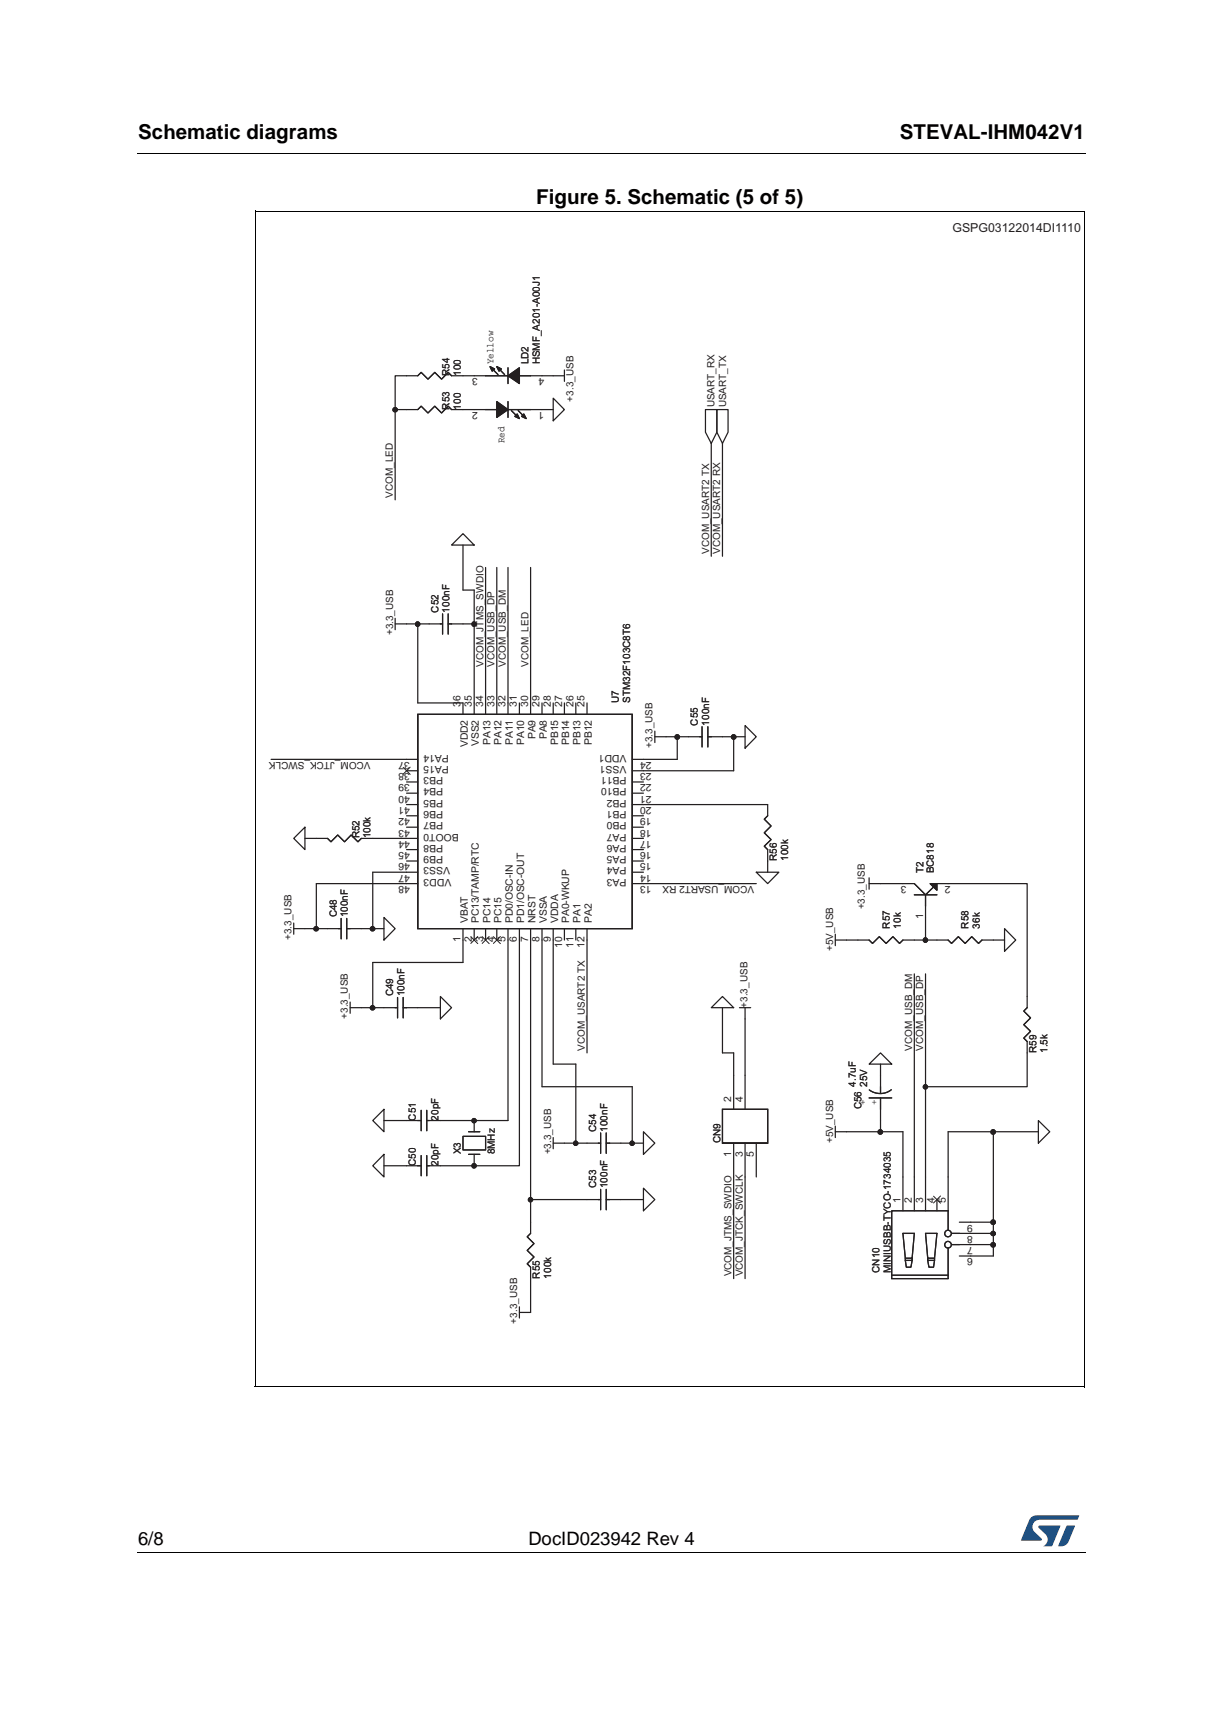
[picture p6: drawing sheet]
<svg xmlns="http://www.w3.org/2000/svg" width="210mm" height="297mm" viewBox="0 0 210 297" stroke-linecap="round" stroke-linejoin="round" font-family="sans-serif">
<path d="M23.6 26.2l.1 .2zM23.6 266.3l.1 .1z" fill="#000"/>
<path d="M23.7 26.3h162.6M23.7 266.4h162.6" fill="none" stroke="#000" stroke-width=".17"/>
<path d="M175.2 260h10v5.3h-10z" fill="#fff"/>
<g fill="#19518a">
<path d="M176.9 260.5l.2-.2 .8-.3 7.3 .1-.3 .7h-6.4a1.22 1.22 0 0 0-1.2 .8 1.22 1.22 0 0 0 .4 1.4l1 1 .1 .3-3.6 .1z"/>
<path d="M183.1 261.8h1.4l-.6 1.6a2.16 2.16 0 0 1-1.3 1.9h-.9l-.1-.1z"/>
<path d="M178.3 261.8l3.7 .1-1.4 3.3-.2 .1h-1.3a1.43 1.43 0 0 0 .6-1.7l-1.4-1.4z"/>
</g>
<path d="M43.7 37.1h142.5v200h-142.5z" fill="#fff"/>
<path d="M116.2 126.4v3.9h-5.8" fill="none" stroke="#231f20" stroke-width=".21"/>
<circle cx="116.2" cy="126.5" r=".38" fill="#231f20"/>
<g fill="none" stroke="#231f20" stroke-width=".21">
<path d="M114.3 126.4h3.9M127.9 126.4h-2v5.9h-15.5"/>
<circle cx="116.2" cy="126.5" r=".38"/>
</g>
<circle cx="125.9" cy="126.5" r=".38" fill="#231f20"/>
<g fill="none" stroke="#231f20" stroke-width=".21">
<path d="M71.7 107.1v13.5"/>
<circle cx="125.9" cy="126.5" r=".38"/>
</g>
<circle cx="71.7" cy="107.1" r=".38" fill="#231f20"/>
<g fill="none" stroke="#231f20" stroke-width=".21">
<path d="M69.8 107.1h3.9M71.7 120.6h7.8M54.3 151.6v7.8"/>
<circle cx="71.7" cy="107.1" r=".38"/>
</g>
<circle cx="54.3" cy="159.4" r=".38" fill="#231f20"/>
<g fill="none" stroke="#231f20" stroke-width=".21">
<path d="M54.3 159.4h1.9M64 159.4h1.9"/>
<circle cx="54.3" cy="159.4" r=".38"/>
</g>
<circle cx="63.9" cy="159.4" r=".38" fill="#231f20"/>
<g fill="none" stroke="#231f20" stroke-width=".21">
<path d="M54.3 151.6h15.5M69.8 149.7h-5.8v9.7h-2M64 165.2v7.7h1.9"/>
<circle cx="63.9" cy="159.4" r=".38"/>
</g>
<circle cx="63.9" cy="173" r=".38" fill="#231f20"/>
<g fill="none" stroke="#231f20" stroke-width=".21">
<path d="M71.7 172.9h3.9M79.5 161.3v3.9h-15.5M98.8 196.2h2M108.5 196.2h1.9"/>
<circle cx="63.9" cy="173" r=".38"/>
</g>
<circle cx="108.5" cy="196.2" r=".37" fill="#231f20"/>
<g fill="none" stroke="#231f20" stroke-width=".21">
<path d="M79.5 107.1h1.9M124 126.4h1.9M52.3 159.4h2M62 172.9h2M93 161.3v25.2M65.9 192.3h3.9M65.9 200h3.9M75.6 200h5.8"/>
<circle cx="108.5" cy="196.2" r=".37"/>
</g>
<circle cx="81.4" cy="200" r=".38" fill="#231f20"/>
<g fill="none" stroke="#231f20" stroke-width=".21">
<path d="M75.6 192.3h5.8"/>
<circle cx="81.4" cy="200" r=".38"/>
</g>
<circle cx="81.4" cy="192.3" r=".37" fill="#231f20"/>
<g fill="none" stroke="#231f20" stroke-width=".21">
<path d="M87.2 161.3v31h-5.8M94.9 161.3v21.3h3.9v13.6M93 186.5h15.5"/>
<circle cx="81.4" cy="192.3" r=".37"/>
</g>
<circle cx="98.8" cy="196.2" r=".37" fill="#231f20"/>
<g fill="none" stroke="#231f20" stroke-width=".21">
<path d="M89.1 161.3v38.7h-7.7M91.1 161.3v48.4M108.5 186.5v9.7h-1.9M91.1 205.8h9.7M91.1 219.4v5.8M106.6 205.8h3.8"/>
<circle cx="98.8" cy="196.2" r=".37"/>
</g>
<circle cx="91" cy="205.9" r=".37" fill="#231f20"/>
<g fill="none" stroke="#231f20" stroke-width=".21">
<path d="M81.4 107.1v13.5M110.4 138.1h21.4M131.8 147.7v2"/>
<circle cx="91" cy="205.9" r=".37"/>
</g>
<circle cx="81.4" cy="107.1" r=".38" fill="#231f20"/>
<g fill="none" stroke="#231f20" stroke-width=".21">
<path d="M79.5 93.5v7.8h1.9v5.8M83.3 97.4v23.2M85.3 97.4v23.2M87.2 97.4v23.2M91.1 97.4v23.2M46.5 130.3h23.3M52.3 143.9h2M64 143.9h5.8M124 172.9v7.8h1.9v3.8M127.9 174.8v9.7M170.5 194.2v15.5M125.9 202v17.4"/>
<path d="M127.9 202v17.4M166.6 211.7h3.9v3.8h-3.9"/>
<circle cx="81.4" cy="107.1" r=".38"/>
</g>
<circle cx="170.4" cy="194.2" r=".38" fill="#231f20"/>
<g fill="none" stroke="#231f20" stroke-width=".21">
<path d="M162.7 194.2h15.5M166.6 209.7h3.9"/>
<circle cx="170.4" cy="194.2" r=".38"/>
</g>
<circle cx="170.4" cy="209.7" r=".38" fill="#231f20"/>
<g fill="none" stroke="#231f20" stroke-width=".21">
<path d="M170.5 209.7v1.9"/>
<circle cx="170.4" cy="209.7" r=".38"/>
</g>
<circle cx="170.4" cy="211.7" r=".38" fill="#231f20"/>
<g fill="none" stroke="#231f20" stroke-width=".21">
<path d="M156.9 167.1v34.9M166.6 213.6h3.9"/>
<circle cx="170.4" cy="211.7" r=".38"/>
</g>
<circle cx="170.4" cy="213.6" r=".38" fill="#231f20"/>
<g fill="none" stroke="#231f20" stroke-width=".21">
<path d="M158.8 167.1v19.4M155 194.2v7.8M162.7 194.2v7.8"/>
<circle cx="170.4" cy="213.6" r=".38"/>
</g>
<circle cx="158.8" cy="186.5" r=".37" fill="#231f20"/>
<g fill="none" stroke="#231f20" stroke-width=".21">
<path d="M158.8 157.4v3.9h-1.9M145.3 161.3h1.9M176.3 180.7v5.8h-17.5v15.5"/>
<circle cx="158.8" cy="186.5" r=".37"/>
</g>
<circle cx="158.8" cy="161.3" r=".38" fill="#231f20"/>
<g fill="none" stroke="#231f20" stroke-width=".21">
<path d="M67.8 70.3v15.5M67.8 70.3h2M69.8 64.5h-2v5.8M151.1 151.6h3.9M162.7 151.6h13.6v19.4M158.8 161.3h2M170.5 161.3h1.9"/>
<circle cx="158.8" cy="161.3" r=".38"/>
</g>
<circle cx="67.8" cy="70.3" r=".38" fill="#231f20"/>
<g fill="none" stroke="#231f20" stroke-width=".21">
<path d="M79.5 70.3h1.9M79.5 64.5h1.9M93 70.3h1.9M93 64.5h1.9M151.1 182.6v1.9M151.1 194.2h3.9"/>
<circle cx="67.8" cy="70.3" r=".38"/>
</g>
<circle cx="151.1" cy="194.2" r=".38" fill="#231f20"/>
<g fill="none" stroke="#231f20" stroke-width=".21">
<path d="M69.8 70.3h1.9l.6-.6 1.2 1.2 1.1-1.2 1.2 1.2 1.1-1.2 .6 .6h2M69.8 64.5h1.9l.6-.6 1.2 1.2 1.1-1.2 1.2 1.2 1.1-1.2 .6 .6h2M83.3 70.3h2M87.2 68.9v2.7M87.2 70.3h3.9M94.9 68.3l2 2-2 1.9zM94.9 64.5h2M96.9 63.5v1.9M121.1 70.3h1.9v3.9l-.9 1.9-1-1.9zM122.1 76.1v19.4M123 70.3h2v3.9l-1 1.9-1-1.9zM124 76.1v19.4"/>
<path d="M77.5 93.5l2-1.9 1.9 1.9zM67.8 107.1h2M67.8 106.1v2M73.7 107.1h2.3M76 105.3v3.5M76.9 107.1h2.6M76.9 105.3v3.5M69.8 130.3h1.9M69.8 132.3h1.9M69.8 140h1.9M69.8 138.1h1.9M69.8 134.2h1.9"/>
<path d="M69.8 136.1h1.9M71.7 122.6h36.8v36.8h-36.8zM79.5 120.6v2M81.4 120.6v2M83.3 120.6v2M85.3 120.6v2M87.2 120.6v2M89.1 120.6v2M91.1 120.6v2M93 120.6v2M94.9 120.6v2M96.9 120.6v2"/>
<path d="M98.8 120.6v2M100.8 120.6v2M108.5 130.3h1.9M108.5 132.3h1.9M108.5 140h1.9M108.5 138.1h1.9M108.5 134.2h1.9M108.5 136.1h1.9M112.4 126.4h1.9M112.4 125.5v1.9M118.2 126.4h2.3M120.5 124.7v3.5"/>
<path d="M121.5 124.7v3.5M121.5 126.4h2.5M127.9 124.5l1.9 1.9-1.9 2zM50.4 143.9l1.9-2v3.9zM50.4 159.4h1.9M50.4 158.4v1.9M56.2 159.4h2.4M58.6 157.6v3.5M59.5 157.6v3.5M59.5 159.4h2.5M65.9 157.4l1.9 2-1.9 1.9zM69.8 151.6h1.9"/>
<path d="M69.8 149.7h1.9M69.8 147.7h1.9M69.8 145.8h1.9M69.8 143.9h1.9M69.8 141.9h1.9M79.5 159.4v1.9M81.4 159.4v1.9M83.3 159.4v1.9M85.3 159.4v1.9M87.2 159.4v1.9M89.1 159.4v1.9M91.1 159.4v1.9"/>
<path d="M93 159.4v1.9M94.9 159.4v1.9M96.9 159.4v1.9M98.8 159.4v1.9M100.8 159.4v21.3M108.5 151.6h21.3M108.5 149.7h1.9M108.5 147.7h1.9M108.5 145.8h1.9M108.5 143.9h1.9M108.5 141.9h1.9M129.8 149.7h3.9l-1.9 1.9z"/>
<path d="M149.2 151.6h1.9M149.2 150.6v2M172.4 159.4l1.9 1.9-1.9 1.9zM60.1 172.9h1.9M60.1 172v1.9M75.6 171l1.9 1.9-1.9 1.9zM124 171l1.9 1.9h-3.8zM126.9 172.9h1.9M127.9 172.9v1.9M143.4 160.3v2M143.4 161.3h1.9M160.8 161.3h1.9l.6 .6 1.2-1.2 1.1 1.2 1.2-1.2 1.1 1.2 .6-.6h2"/>
<path d="M65.9 198.1v3.9l-1.9-2zM65.9 190.4v3.8l-1.9-1.9zM94.9 196.2h3.9M94.9 195.2v1.9M103.1 194.4v3.5M103.1 196.2h-2.3M104 196.2h2.6M104 194.4v3.5M110.4 194.2l2 2-2 1.9zM124 190.4h7.8v5.8h-7.8zM125.9 184.5v5.9M125.9 196.2v5.8"/>
<path d="M127.9 184.5v5.9M127.9 196.2v5.8M129.8 196.2v5.8M143.4 193.2v2M149.2 182.6l1.9-1.9 1.9 1.9zM151.1 192.3v1.9h-7.7M178.2 192.3l2 1.9-2 2zM110.4 203.9l2 1.9-2 2zM153 218.8h9.7M155 211.6l.4 4.3h1.1l.4-4.3M155 211.6h1.9M155 202v5.8"/>
<path d="M155.4 215.9v.4h1.1v-.4M155.4 216.3l.2 1.2h.7l.2-1.2M156.9 202v5.8M158.8 211.6h2l-.4 4.3h-1.2zM158.8 202v5.8M159.2 216.3l.2 1.2h.8l.2-1.2M159.2 215.9v.4h1.2v-.4M160.8 205.8v2M162.7 207.8h-9.7v11.6h9.7v-5.2M162.7 202v9.1M163.3 213.6h3.3M163.3 211.6h3.3"/>
<path d="M164.7 209.7h1.9M164.7 215.5h1.9M89.1 225.2h2M89.1 224.3v1.9"/>
<circle cx="151.1" cy="194.2" r=".38"/>
<circle cx="162.7" cy="213.6" r=".57"/>
<circle cx="162.7" cy="211.7" r=".57"/>
</g>
<path d="M69.2 131.7l1.2 1.2M70.4 131.6l-1.2 1.2M80.8 160.7l1.2 1.2M82 160.7l-1.2 1.2M82.8 160.7l1.2 1.2M84 160.7l-1.2 1.2M84.7 160.7l1.2 1.2M85.9 160.7l-1.2 1.2M160.2 205.3l1.2 1.2M161.4 205.2l-1.2 1.2" fill="none" stroke="#231f20" stroke-width=".17"/>
<path d="M85.3 68.9l1.9 1.4-1.9 1.3z" fill="#231f20"/>
<path d="M85.3 68.9l1.9 1.4-1.9 1.3z" fill="none" stroke="#231f20" stroke-width=".21"/>
<path d="M89.9 71l.4 .8-.8-.3z" fill="#231f20"/>
<path d="M89.9 71l.4 .8-.8-.3z" fill="none" stroke="#231f20" stroke-width=".21"/>
<path d="M88.8 71l.3 .8-.7-.3z" fill="#231f20"/>
<path d="M87.8 70.5l1.1 1.1M88.8 71l.3 .8-.7-.3zM88.9 70.5l1.2 1.1" fill="none" stroke="#231f20" stroke-width=".21"/>
<path d="M85.3 62.9l.8 .4-.5 .4z" fill="#231f20"/>
<path d="M84.3 63.1l1.2 1.2M85.3 62.9l.8 .4-.5 .4zM85.5 63.1l1.1 1.2" fill="none" stroke="#231f20" stroke-width=".21"/>
<path d="M84.1 62.9l.8 .4-.4 .4z" fill="#231f20"/>
<path d="M83.3 64.5h7.8M84.1 62.9l.8 .4-.4 .4zM87.2 63.1v2.7" fill="none" stroke="#231f20" stroke-width=".21"/>
<path d="M87.2 64.5l1.9-1.4v2.7z" fill="#231f20"/>
<path d="M83.3 70.3h2M87.2 64.5l1.9-1.4v2.7zM87.2 68.9v2.7M87.2 70.3h3.9" fill="none" stroke="#231f20" stroke-width=".21"/>
<path d="M85.3 68.9l1.9 1.4-1.9 1.3z" fill="#231f20"/>
<path d="M85.3 68.9l1.9 1.4-1.9 1.3z" fill="none" stroke="#231f20" stroke-width=".21"/>
<path d="M89.9 71l.4 .8-.8-.3z" fill="#231f20"/>
<path d="M89.9 71l.4 .8-.8-.3z" fill="none" stroke="#231f20" stroke-width=".21"/>
<path d="M88.8 71l.3 .8-.7-.3z" fill="#231f20"/>
<path d="M87.8 70.5l1.1 1.1M88.8 71l.3 .8-.7-.3zM88.9 70.5l1.2 1.1" fill="none" stroke="#231f20" stroke-width=".21"/>
<path d="M85.3 62.9l.8 .4-.5 .4z" fill="#231f20"/>
<path d="M84.3 63.1l1.2 1.2M85.3 62.9l.8 .4-.5 .4zM85.5 63.1l1.1 1.2" fill="none" stroke="#231f20" stroke-width=".21"/>
<path d="M84.1 62.9l.8 .4-.4 .4z" fill="#231f20"/>
<path d="M83.3 64.5h7.8M84.1 62.9l.8 .4-.4 .4zM87.2 63.1v2.7" fill="none" stroke="#231f20" stroke-width=".21"/>
<path d="M87.2 64.5l1.9-1.4v2.7z" fill="#231f20"/>
<path d="M81.4 70.3h1.9M81.4 64.5h1.9M87.2 64.5l1.9-1.4v2.7zM91.1 70.3h1.9M91.1 64.5h1.9" fill="none" stroke="#231f20" stroke-width=".21"/>
<path d="M159.6 151.6h1.2v1.2z" fill-rule="evenodd" fill="#231f20"/>
<path d="M156.9 151.6l1.9 2 1.4-1.4M156.9 153.6h3.9M158.8 153.6v1.9M159.6 151.6h1.2v1.2z" fill="none" stroke="#231f20" stroke-width=".21"/>
<path d="M159.6 151.6h1.2v1.2z" fill-rule="evenodd" fill="#231f20"/>
<g fill="none" stroke="#231f20" stroke-width=".21">
<path d="M131.8 138.1v1.9l-.6 .6 1.1 1.1-1.1 1.2 1.1 1.2-1.1 1.1 .6 .6v1.9M54.3 143.9h1.9l.6 .6 1.2-1.2 1.1 1.2 1.2-1.2 1.1 1.2 .6-.6h2M155 151.6h1.9l1.9 2 1.4-1.4M156.9 153.6h3.9M158.8 153.6v3.8M159.6 151.6h1.2v1.2zM160.8 151.6h1.9M65.9 172.9h2.3M68.2 171.2v3.5M69.2 172.9h2.5M69.2 171.2v3.5M147.2 161.3h2l.5 .6 1.2-1.2 1.2 1.2 1.2-1.2 1.1 1.2 .6-.6h1.9"/>
<path d="M176.3 171v1.9l-.6 .6 1.2 1.2-1.2 1.1 1.2 1.2-1.2 1.1 .6 .6v2M69.8 192.3h2.5M72.3 198.3v3.5M72.3 190.5v3.5M73.2 198.3v3.5M73.2 192.3h2.4M73.2 190.5v3.5M79.5 195h3.8v2.3h-3.8zM80.4 194.2h1.9M80.4 198.1h1.9M81.4 192.3v1.9M81.4 198.1v1.9"/>
<path d="M149.2 188.4h3.8M151.1 184.5v3.1M151.1 188.4v3.9M153 187a3.1 3.1 0 0 1-3.8 0M69.8 200h2.5M73.2 200h2.4M91.1 209.7v1.9l-.6 .6 1.2 1.2-1.2 1.2 1.2 1.1-1.2 1.2 .6 .6v1.9M100.8 205.8h2.3M103.1 204.1v3.5M104 205.8h2.6M104 204.1v3.5"/>
</g>
<circle cx="116.2" cy="126.5" r=".38" fill="#231f20"/>
<circle cx="116.2" cy="126.5" r=".38" fill="none" stroke="#231f20" stroke-width=".21"/>
<circle cx="125.9" cy="126.5" r=".38" fill="#231f20"/>
<circle cx="125.9" cy="126.5" r=".38" fill="none" stroke="#231f20" stroke-width=".21"/>
<circle cx="71.7" cy="107.1" r=".38" fill="#231f20"/>
<circle cx="71.7" cy="107.1" r=".38" fill="none" stroke="#231f20" stroke-width=".21"/>
<circle cx="54.3" cy="159.4" r=".38" fill="#231f20"/>
<circle cx="54.3" cy="159.4" r=".38" fill="none" stroke="#231f20" stroke-width=".21"/>
<circle cx="63.9" cy="159.4" r=".38" fill="#231f20"/>
<circle cx="63.9" cy="159.4" r=".38" fill="none" stroke="#231f20" stroke-width=".21"/>
<circle cx="63.9" cy="173" r=".38" fill="#231f20"/>
<circle cx="63.9" cy="173" r=".38" fill="none" stroke="#231f20" stroke-width=".21"/>
<circle cx="108.5" cy="196.2" r=".37" fill="#231f20"/>
<circle cx="108.5" cy="196.2" r=".37" fill="none" stroke="#231f20" stroke-width=".21"/>
<circle cx="81.4" cy="200" r=".38" fill="#231f20"/>
<circle cx="81.4" cy="200" r=".38" fill="none" stroke="#231f20" stroke-width=".21"/>
<circle cx="81.4" cy="192.3" r=".37" fill="#231f20"/>
<circle cx="81.4" cy="192.3" r=".37" fill="none" stroke="#231f20" stroke-width=".21"/>
<circle cx="98.8" cy="196.2" r=".37" fill="#231f20"/>
<circle cx="98.8" cy="196.2" r=".37" fill="none" stroke="#231f20" stroke-width=".21"/>
<circle cx="91" cy="205.9" r=".37" fill="#231f20"/>
<circle cx="91" cy="205.9" r=".37" fill="none" stroke="#231f20" stroke-width=".21"/>
<circle cx="81.4" cy="107.1" r=".38" fill="#231f20"/>
<circle cx="81.4" cy="107.1" r=".38" fill="none" stroke="#231f20" stroke-width=".21"/>
<circle cx="170.4" cy="194.2" r=".38" fill="#231f20"/>
<circle cx="170.4" cy="194.2" r=".38" fill="none" stroke="#231f20" stroke-width=".21"/>
<circle cx="170.4" cy="209.7" r=".38" fill="#231f20"/>
<circle cx="170.4" cy="209.7" r=".38" fill="none" stroke="#231f20" stroke-width=".21"/>
<circle cx="170.4" cy="211.7" r=".38" fill="#231f20"/>
<circle cx="170.4" cy="211.7" r=".38" fill="none" stroke="#231f20" stroke-width=".21"/>
<circle cx="170.4" cy="213.6" r=".38" fill="#231f20"/>
<circle cx="170.4" cy="213.6" r=".38" fill="none" stroke="#231f20" stroke-width=".21"/>
<circle cx="158.8" cy="186.5" r=".37" fill="#231f20"/>
<circle cx="158.8" cy="186.5" r=".37" fill="none" stroke="#231f20" stroke-width=".21"/>
<circle cx="158.8" cy="161.3" r=".38" fill="#231f20"/>
<circle cx="158.8" cy="161.3" r=".38" fill="none" stroke="#231f20" stroke-width=".21"/>
<circle cx="67.8" cy="70.3" r=".38" fill="#231f20"/>
<circle cx="67.8" cy="70.3" r=".38" fill="none" stroke="#231f20" stroke-width=".21"/>
<circle cx="151.1" cy="194.2" r=".38" fill="#231f20"/>
<circle cx="151.1" cy="194.2" r=".38" fill="none" stroke="#231f20" stroke-width=".21"/>
<path d="M43.8 36.2v201.8M43.8 36.2h142.4M186.1 36.2v201.8M43.7 238h142.4" fill="none" stroke="#000" stroke-width=".17"/>
<g font-size="3.5">
<text x="23.7" y="23.9">Schematic diagrams</text>
<text x="154.5" y="23.9">STEVAL-IHM042V1</text>
<text x="92" y="35">Figure 5. Schematic (5 of 5)</text>
</g>
<g font-size="3.2">
<text x="23.7" y="265.1">6/8</text>
<text x="90.7" y="265.1">DocID023942 Rev 4</text>
</g>
<text font-size="2.1" fill="#231f20" x="163.5" y="39.8">GSPG03122014DI1110</text>
<g font-size="1.8" fill="#231f20">
<text x="82" y="64.9" transform="rotate(-180 82 64.9)">3</text>
<text x="93.4" y="64.9" transform="rotate(-180 93.4 64.9)">4</text>
<text x="82" y="70.7" transform="rotate(-180 82 70.7)">2</text>
<text x="93.4" y="70.7" transform="rotate(-180 93.4 70.7)">1</text>
<text x="79" y="121.2" transform="rotate(-90 79 121.2)">36</text>
<text x="81" y="121.2" transform="rotate(-90 81 121.2)">35</text>
<text x="82.9" y="121.2" transform="rotate(-90 82.9 121.2)">34</text>
<text x="84.9" y="121.2" transform="rotate(-90 84.9 121.2)">33</text>
<text x="86.8" y="121.2" transform="rotate(-90 86.8 121.2)">32</text>
<text x="88.7" y="121.2" transform="rotate(-90 88.7 121.2)">31</text>
<text x="90.7" y="121.2" transform="rotate(-90 90.7 121.2)">30</text>
<text x="92.6" y="121.2" transform="rotate(-90 92.6 121.2)">29</text>
<text x="94.5" y="121.2" transform="rotate(-90 94.5 121.2)">28</text>
<text x="96.5" y="121.2" transform="rotate(-90 96.5 121.2)">27</text>
<text x="98.4" y="121.2" transform="rotate(-90 98.4 121.2)">26</text>
<text x="100.3" y="121.2" transform="rotate(-90 100.3 121.2)">25</text>
<text x="70.4" y="130.7" transform="rotate(-180 70.4 130.7)">37</text>
<text x="77.1" y="129.5" transform="rotate(-180 77.1 129.5)">PA14</text>
<text x="77.1" y="131.4" transform="rotate(-180 77.1 131.4)">PA15</text>
<text x="80.3" y="128.2" transform="rotate(-90 80.3 128.2)">VDD2</text>
<text x="82.2" y="128" transform="rotate(-90 82.2 128)">VSS2</text>
<text x="84.2" y="127.8" transform="rotate(-90 84.2 127.8)">PA13</text>
<text x="86.1" y="127.8" transform="rotate(-90 86.1 127.8)">PA12</text>
<text x="88" y="127.8" transform="rotate(-90 88 127.8)">PA11</text>
<text x="90" y="127.8" transform="rotate(-90 90 127.8)">PA10</text>
<text x="91.9" y="126.8" transform="rotate(-90 91.9 126.8)">PA9</text>
<text x="93.8" y="126.8" transform="rotate(-90 93.8 126.8)">PA8</text>
<text x="95.8" y="127.8" transform="rotate(-90 95.8 127.8)">PB15</text>
<text x="97.7" y="127.8" transform="rotate(-90 97.7 127.8)">PB14</text>
<text x="99.7" y="127.8" transform="rotate(-90 99.7 127.8)">PB13</text>
<text x="101.6" y="127.8" transform="rotate(-90 101.6 127.8)">PB12</text>
<text x="107.5" y="131.4" transform="rotate(-180 107.5 131.4)">VSS1</text>
<text x="107.5" y="129.5" transform="rotate(-180 107.5 129.5)">VDD1</text>
<text x="111.8" y="130.7" transform="rotate(-180 111.8 130.7)">24</text>
<text x="70.4" y="134.6" transform="rotate(-180 70.4 134.6)">39</text>
<text x="70.4" y="132.7" transform="rotate(-180 70.4 132.7)">38</text>
<text x="70.4" y="136.5" transform="rotate(-180 70.4 136.5)">40</text>
<text x="76.1" y="133.4" transform="rotate(-180 76.1 133.4)">PB3</text>
<text x="76.1" y="135.3" transform="rotate(-180 76.1 135.3)">PB4</text>
<text x="76.1" y="137.2" transform="rotate(-180 76.1 137.2)">PB5</text>
<text x="107.5" y="133.4" transform="rotate(-180 107.5 133.4)">PB11</text>
<text x="107.5" y="137.2" transform="rotate(-180 107.5 137.2)">PB2</text>
<text x="107.5" y="135.3" transform="rotate(-180 107.5 135.3)">PB10</text>
<text x="111.8" y="136.5" transform="rotate(-180 111.8 136.5)">21</text>
<text x="111.8" y="134.6" transform="rotate(-180 111.8 134.6)">22</text>
<text x="111.8" y="132.7" transform="rotate(-180 111.8 132.7)">23</text>
<text x="70.4" y="138.5" transform="rotate(-180 70.4 138.5)">41</text>
<text x="70.4" y="140.4" transform="rotate(-180 70.4 140.4)">42</text>
<text x="70.4" y="142.4" transform="rotate(-180 70.4 142.4)">43</text>
<text x="76.1" y="139.2" transform="rotate(-180 76.1 139.2)">PB6</text>
<text x="76.1" y="141.1" transform="rotate(-180 76.1 141.1)">PB7</text>
<text x="78.8" y="143" transform="rotate(-180 78.8 143)">BOOT0</text>
<text x="107.5" y="143" transform="rotate(-180 107.5 143)">PA7</text>
<text x="107.5" y="141.1" transform="rotate(-180 107.5 141.1)">PB0</text>
<text x="107.5" y="139.2" transform="rotate(-180 107.5 139.2)">PB1</text>
<text x="111.8" y="138.5" transform="rotate(-180 111.8 138.5)">20</text>
<text x="111.8" y="142.4" transform="rotate(-180 111.8 142.4)">18</text>
<text x="111.8" y="140.4" transform="rotate(-180 111.8 140.4)">19</text>
<text x="70.4" y="146.2" transform="rotate(-180 70.4 146.2)">45</text>
<text x="70.4" y="148.2" transform="rotate(-180 70.4 148.2)">46</text>
<text x="70.4" y="144.3" transform="rotate(-180 70.4 144.3)">44</text>
<text x="76.1" y="145" transform="rotate(-180 76.1 145)">PB8</text>
<text x="76.1" y="146.9" transform="rotate(-180 76.1 146.9)">PB9</text>
<text x="77.3" y="148.8" transform="rotate(-180 77.3 148.8)">VSS3</text>
<text x="107.5" y="148.8" transform="rotate(-180 107.5 148.8)">PA4</text>
<text x="107.5" y="146.9" transform="rotate(-180 107.5 146.9)">PA5</text>
<text x="107.5" y="145" transform="rotate(-180 107.5 145)">PA6</text>
<text x="111.8" y="146.2" transform="rotate(-180 111.8 146.2)">16</text>
<text x="111.8" y="144.3" transform="rotate(-180 111.8 144.3)">17</text>
<text x="111.8" y="148.2" transform="rotate(-180 111.8 148.2)">15</text>
<text x="70.4" y="150.1" transform="rotate(-180 70.4 150.1)">47</text>
<text x="70.4" y="152" transform="rotate(-180 70.4 152)">48</text>
<text x="77.5" y="150.8" transform="rotate(-180 77.5 150.8)">VDD3</text>
<text x="107.5" y="150.8" transform="rotate(-180 107.5 150.8)">PA3</text>
<text x="111.8" y="152" transform="rotate(-180 111.8 152)">13</text>
<text x="111.8" y="150.1" transform="rotate(-180 111.8 150.1)">14</text>
<text x="155.6" y="152" transform="rotate(-180 155.6 152)">3</text>
<text x="163.1" y="152" transform="rotate(-180 163.1 152)">2</text>
<text x="79" y="161.7" transform="rotate(-90 79 161.7)">1</text>
<text x="80.3" y="158.4" transform="rotate(-90 80.3 158.4)">VBAT</text>
<text x="81" y="161.7" transform="rotate(-90 81 161.7)">2</text>
<text x="82.2" y="158.4" transform="rotate(-90 82.2 158.4)">PC13/TAMP/RTC</text>
<text x="82.9" y="161.7" transform="rotate(-90 82.9 161.7)">3</text>
<text x="84.2" y="158.4" transform="rotate(-90 84.2 158.4)">PC14</text>
<text x="84.9" y="161.7" transform="rotate(-90 84.9 161.7)">4</text>
<text x="86.1" y="158.4" transform="rotate(-90 86.1 158.4)">PC15</text>
<text x="86.8" y="161.7" transform="rotate(-90 86.8 161.7)">5</text>
<text x="88" y="158.4" transform="rotate(-90 88 158.4)">PD0/OSC-IN</text>
<text x="88.7" y="161.7" transform="rotate(-90 88.7 161.7)">6</text>
<text x="90" y="158.4" transform="rotate(-90 90 158.4)">PD1/OSC-OUT</text>
<text x="90.7" y="161.7" transform="rotate(-90 90.7 161.7)">7</text>
<text x="91.9" y="158.4" transform="rotate(-90 91.9 158.4)">NRST</text>
<text x="92.6" y="161.7" transform="rotate(-90 92.6 161.7)">8</text>
<text x="93.8" y="158.4" transform="rotate(-90 93.8 158.4)">VSSA</text>
<text x="94.5" y="161.7" transform="rotate(-90 94.5 161.7)">9</text>
<text x="95.8" y="158.4" transform="rotate(-90 95.8 158.4)">VDDA</text>
<text x="97.7" y="158.4" transform="rotate(-90 97.7 158.4)">PA0-WKUP</text>
<text x="99.7" y="158.4" transform="rotate(-90 99.7 158.4)">PA1</text>
<text x="101.6" y="158.4" transform="rotate(-90 101.6 158.4)">PA2</text>
<text x="158.4" y="157.8" transform="rotate(-90 158.4 157.8)">1</text>
<text x="96.5" y="162.6" transform="rotate(-90 96.5 162.6)">10</text>
<text x="98.4" y="162.6" transform="rotate(-90 98.4 162.6)">11</text>
<text x="100.3" y="162.6" transform="rotate(-90 100.3 162.6)">12</text>
<text x="125.5" y="189" transform="rotate(-90 125.5 189)">2</text>
<text x="127.5" y="189" transform="rotate(-90 127.5 189)">4</text>
<text x="125.5" y="198.5" transform="rotate(-90 125.5 198.5)">1</text>
<text x="127.5" y="198.5" transform="rotate(-90 127.5 198.5)">3</text>
<text x="129.4" y="198.5" transform="rotate(-90 129.4 198.5)">5</text>
<text x="154.6" y="206.4" transform="rotate(-90 154.6 206.4)">1</text>
<text x="156.5" y="206.4" transform="rotate(-90 156.5 206.4)">2</text>
<text x="158.4" y="206.4" transform="rotate(-90 158.4 206.4)">3</text>
<text x="160.4" y="206.4" transform="rotate(-90 160.4 206.4)">4</text>
<text x="162.3" y="206.4" transform="rotate(-90 162.3 206.4)">5</text>
<text x="167" y="214" transform="rotate(-180 167 214)">7</text>
<text x="167" y="212.1" transform="rotate(-180 167 212.1)">8</text>
<text x="167" y="210.1" transform="rotate(-180 167 210.1)">9</text>
<text x="167" y="215.9" transform="rotate(-180 167 215.9)">6</text>
</g>
<g font-size="1.7" fill="#231f20">
<text x="77.2" y="64.5" transform="rotate(-90 77.2 64.5)">R54</text>
<text x="79.1" y="64.5" transform="rotate(-90 79.1 64.5)">100</text>
<text x="84.7" y="62.5" transform="rotate(-90 84.7 62.5)">Yellow</text>
<text x="90.7" y="62.5" transform="rotate(-90 90.7 62.5)">LD2</text>
<text x="92.6" y="62.5" transform="rotate(-90 92.6 62.5)">HSMF_A201-A00J1</text>
<text x="77.2" y="70.3" transform="rotate(-90 77.2 70.3)">R53</text>
<text x="79.1" y="70.3" transform="rotate(-90 79.1 70.3)">100</text>
<text x="98.4" y="68.9" transform="rotate(-90 98.4 68.9)">+3.3_USB</text>
<text x="122.7" y="69.9" transform="rotate(-90 122.7 69.9)">USART_RX</text>
<text x="124.6" y="69.9" transform="rotate(-90 124.6 69.9)">USART_TX</text>
<text x="86.6" y="76.1" transform="rotate(-90 86.6 76.1)">Red</text>
<text x="67.4" y="85.4" transform="rotate(-90 67.4 85.4)">VCOM_LED</text>
<text x="121.7" y="95.1" transform="rotate(-90 121.7 95.1)">VCOM_USART2 TX</text>
<text x="123.6" y="95.1" transform="rotate(-90 123.6 95.1)">VCOM_USART2 RX</text>
<text x="75.2" y="105.1" transform="rotate(-90 75.2 105.1)">C52</text>
<text x="77.2" y="105.1" transform="rotate(-90 77.2 105.1)">100nF</text>
<text x="67.5" y="109" transform="rotate(-90 67.5 109)">+3.3_USB</text>
<text x="83" y="114.4" transform="rotate(-90 83 114.4)">VCOM_JTMS_SWDIO</text>
<text x="84.9" y="114.4" transform="rotate(-90 84.9 114.4)">VCOM_USB_DP</text>
<text x="86.8" y="114.4" transform="rotate(-90 86.8 114.4)">VCOM_USB_DM</text>
<text x="90.7" y="114.4" transform="rotate(-90 90.7 114.4)">VCOM_LED</text>
<text x="106.2" y="120.6" transform="rotate(-90 106.2 120.6)">U7</text>
<text x="108.1" y="120.6" transform="rotate(-90 108.1 120.6)">STM32F103C8T6</text>
<text x="119.8" y="124.5" transform="rotate(-90 119.8 124.5)">C55</text>
<text x="121.7" y="124.5" transform="rotate(-90 121.7 124.5)">100nF</text>
<text x="63.6" y="130.7" transform="rotate(-180 63.6 130.7)">VCOM_JTCK_SWCLK</text>
<text x="112" y="128.4" transform="rotate(-90 112 128.4)">+3.3_USB</text>
<text x="61.7" y="143.9" transform="rotate(-90 61.7 143.9)">R52</text>
<text x="63.6" y="143.9" transform="rotate(-90 63.6 143.9)">100k</text>
<text x="133.3" y="147.7" transform="rotate(-90 133.3 147.7)">R56</text>
<text x="135.3" y="147.7" transform="rotate(-90 135.3 147.7)">100k</text>
<text x="158.5" y="149.9" transform="rotate(-90 158.5 149.9)">T2</text>
<text x="160.3" y="149.9" transform="rotate(-90 160.3 149.9)">BC818</text>
<text x="129.4" y="152" transform="rotate(-180 129.4 152)">VCOM_USART2 RX</text>
<text x="50" y="161.3" transform="rotate(-90 50 161.3)">+3.3_USB</text>
<text x="57.8" y="157.4" transform="rotate(-90 57.8 157.4)">C48</text>
<text x="59.7" y="157.4" transform="rotate(-90 59.7 157.4)">100nF</text>
<text x="148.4" y="156.1" transform="rotate(-90 148.4 156.1)">+3.3_USB</text>
<text x="152.7" y="159.4" transform="rotate(-90 152.7 159.4)">R57</text>
<text x="154.6" y="159.4" transform="rotate(-90 154.6 159.4)">10k</text>
<text x="166.2" y="159.4" transform="rotate(-90 166.2 159.4)">R58</text>
<text x="168.2" y="159.4" transform="rotate(-90 168.2 159.4)">36k</text>
<text x="143" y="163.2" transform="rotate(-90 143 163.2)">+5V_USB</text>
<text x="67.5" y="171" transform="rotate(-90 67.5 171)">C49</text>
<text x="69.4" y="171" transform="rotate(-90 69.4 171)">100nF</text>
<text x="128.3" y="172.9" transform="rotate(-90 128.3 172.9)">+3.3_USB</text>
<text x="59.7" y="174.8" transform="rotate(-90 59.7 174.8)">+3.3_USB</text>
<text x="100.4" y="180.3" transform="rotate(-90 100.4 180.3)">VCOM_USART2 TX</text>
<text x="156.5" y="180.3" transform="rotate(-90 156.5 180.3)">VCOM_USB_DM</text>
<text x="158.5" y="180.3" transform="rotate(-90 158.5 180.3)">VCOM_USB_DP</text>
<text x="177.9" y="180.7" transform="rotate(-90 177.9 180.7)">R59</text>
<text x="179.8" y="180.7" transform="rotate(-90 179.8 180.7)">1.5k</text>
<text x="146.9" y="186.5" transform="rotate(-90 146.9 186.5)">4.7uF</text>
<text x="147.9" y="190.4" transform="rotate(-90 147.9 190.4)">C56</text>
<text x="148.8" y="186.5" transform="rotate(-90 148.8 186.5)">25V</text>
<text x="150.5" y="188.7" transform="rotate(-180 150.5 188.7)">+ +</text>
<text x="71.4" y="192.3" transform="rotate(-90 71.4 192.3)">C51</text>
<text x="75.2" y="192.3" transform="rotate(-90 75.2 192.3)">20pF</text>
<text x="102.3" y="194.2" transform="rotate(-90 102.3 194.2)">C54</text>
<text x="104.3" y="194.2" transform="rotate(-90 104.3 194.2)">100nF</text>
<text x="123.7" y="196.2" transform="rotate(-90 123.7 196.2)">CN9</text>
<text x="143" y="196.2" transform="rotate(-90 143 196.2)">+5V_USB</text>
<text x="71.4" y="200" transform="rotate(-90 71.4 200)">C50</text>
<text x="75.2" y="200" transform="rotate(-90 75.2 200)">20pF</text>
<text x="79.1" y="198.1" transform="rotate(-90 79.1 198.1)">X3</text>
<text x="84.9" y="198.1" transform="rotate(-90 84.9 198.1)">8MHz</text>
<text x="94.6" y="198.1" transform="rotate(-90 94.6 198.1)">+3.3_USB</text>
<text x="102.3" y="203.9" transform="rotate(-90 102.3 203.9)">C53</text>
<text x="104.3" y="203.9" transform="rotate(-90 104.3 203.9)">100nF</text>
<text x="92.6" y="219.4" transform="rotate(-90 92.6 219.4)">R55</text>
<text x="94.6" y="219.4" transform="rotate(-90 94.6 219.4)">100k</text>
<text x="125.5" y="219" transform="rotate(-90 125.5 219)">VCOM_JTMS_SWDIO</text>
<text x="127.5" y="219" transform="rotate(-90 127.5 219)">VCOM_JTCK_SWCLK</text>
<text x="151" y="218.4" transform="rotate(-90 151 218.4)">CN10</text>
<text x="152.9" y="218.4" transform="rotate(-90 152.9 218.4)">MINIUSBB-TYCO-1734035</text>
<text x="88.8" y="227.1" transform="rotate(-90 88.8 227.1)">+3.3_USB</text>
</g>
</svg>
